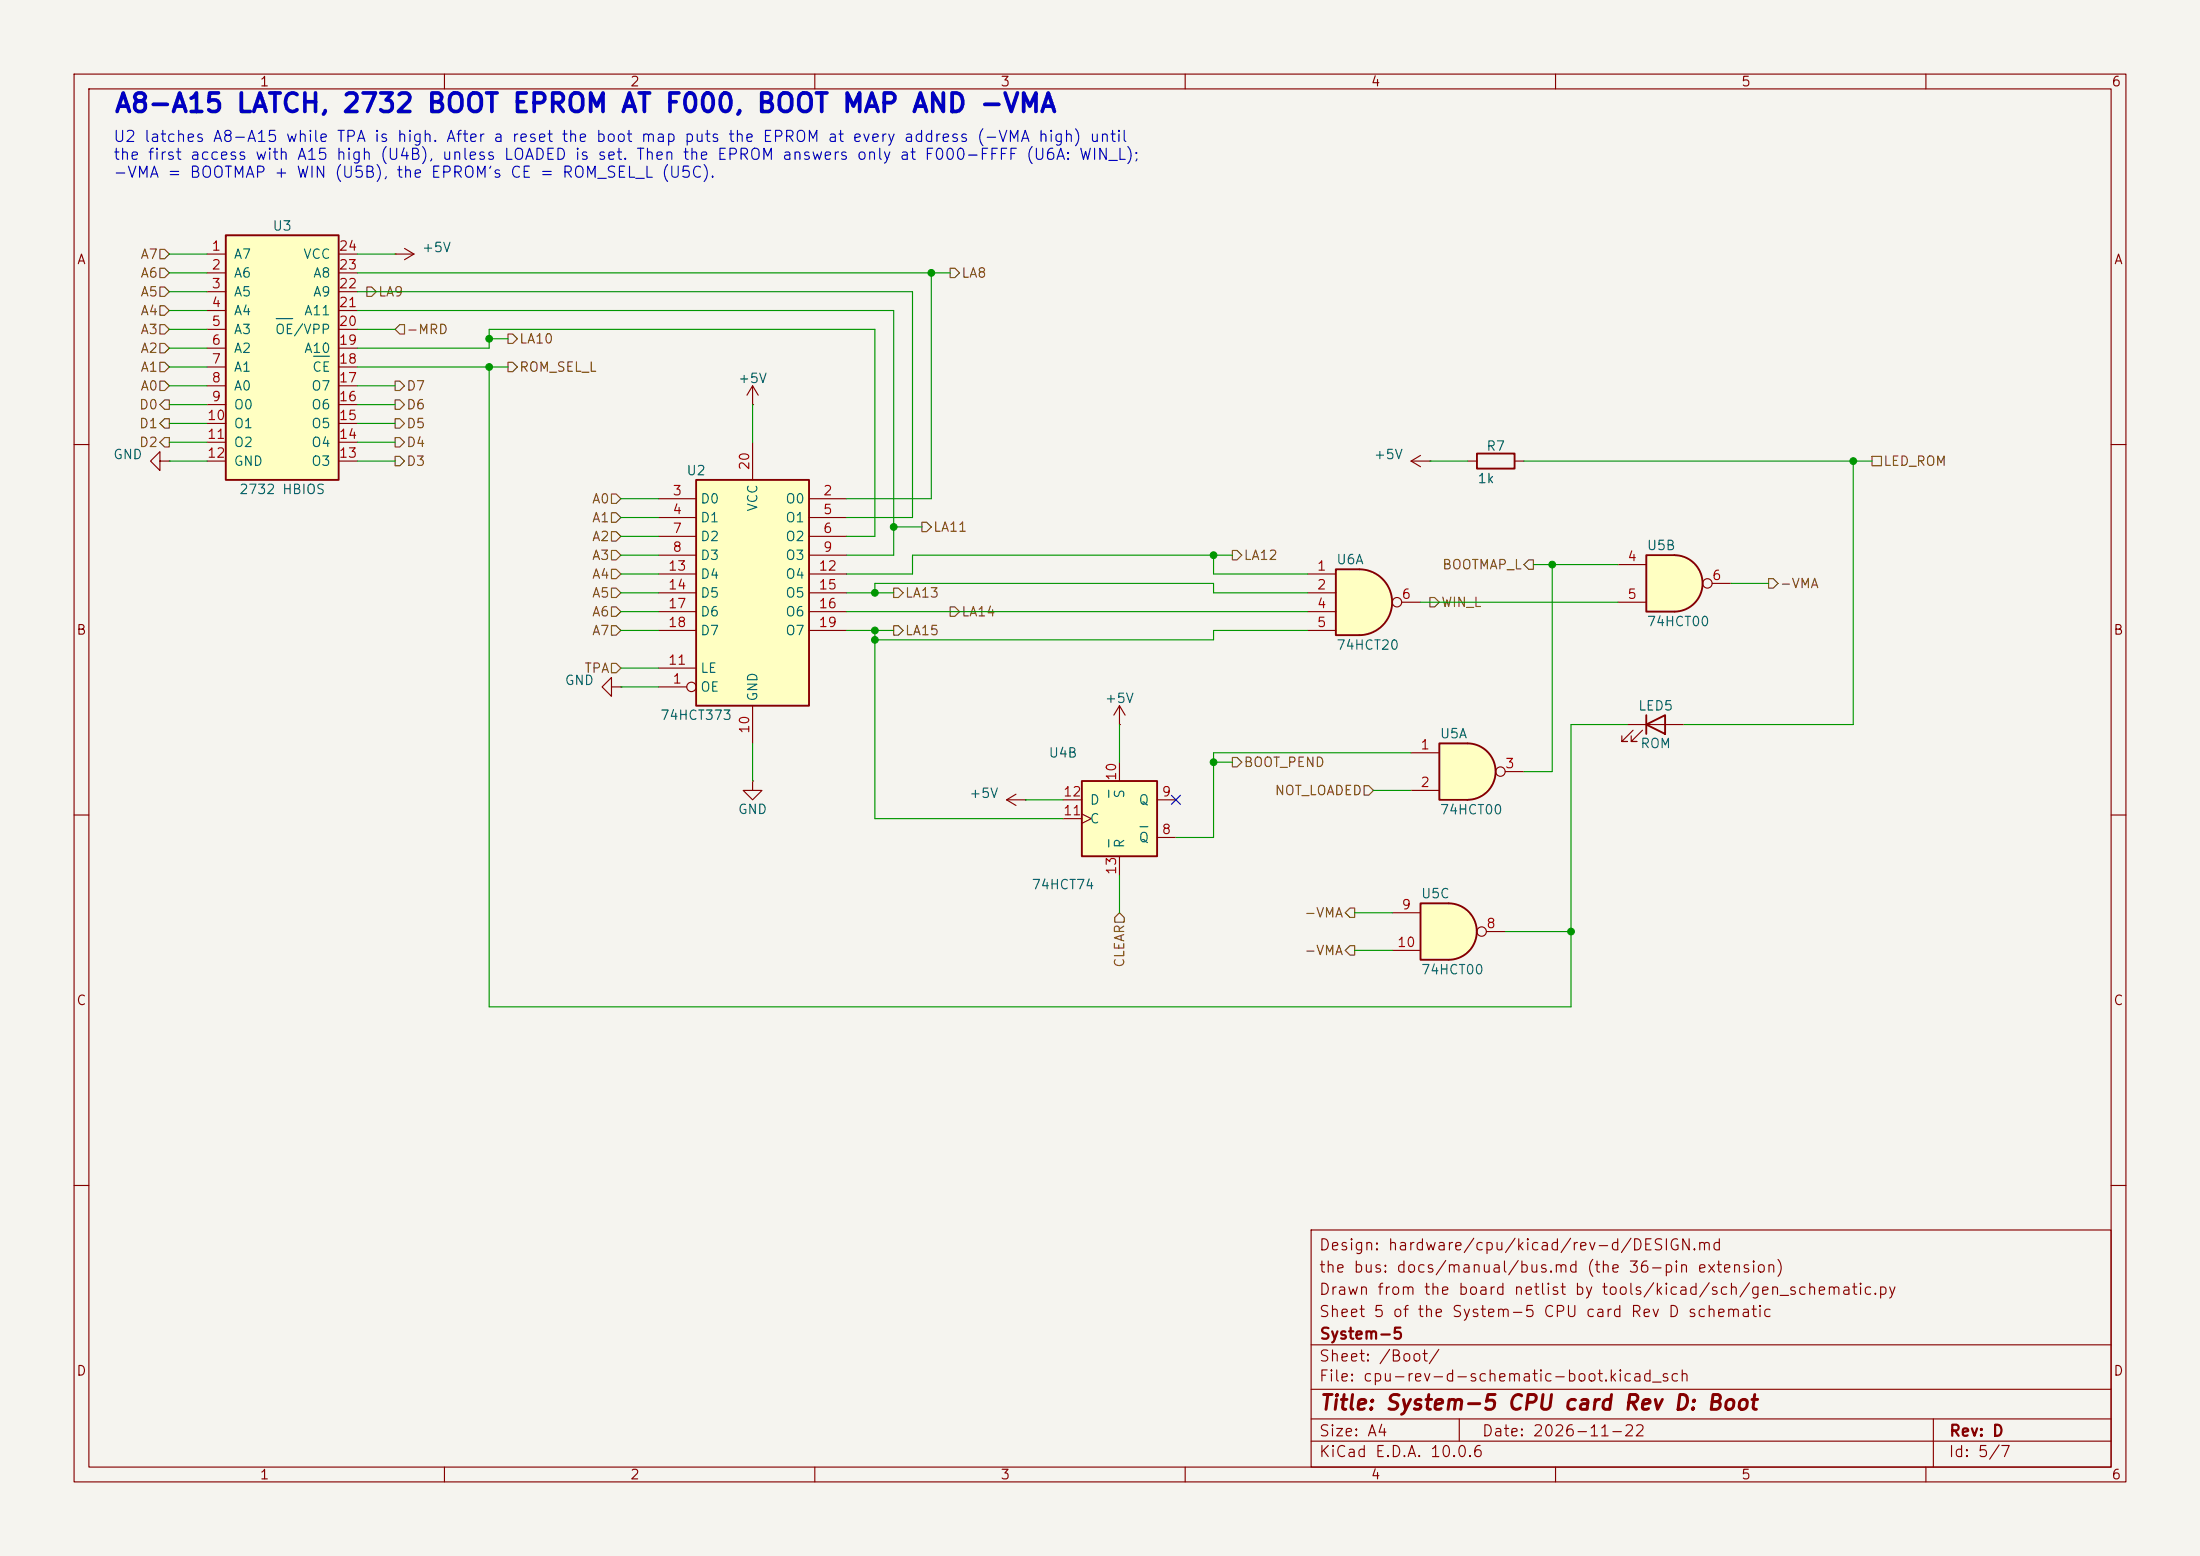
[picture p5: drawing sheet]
<svg xmlns="http://www.w3.org/2000/svg" width="297mm" height="210mm" viewBox="0 0 297 210" stroke-linecap="round" stroke-linejoin="round" font-family="sans-serif">
<path d="M0 0h297v210h-297z" fill="#f5f4ef" stroke="#f5f4ef" stroke-width=".14"/>
<g fill="none" stroke="#840000" stroke-width=".15">
<path d="M10 10h277v190h-277zM12 12h273v186h-273zM60 10v2M110 10v2M160 10v2M210 10v2M260 10v2M10 60h2M21.6 62.2v-1.2l-1.3 1.2 1.3 1.3v-1.3h1.3M22.9 62.2h.1M285 60h2M10 110h2"/>
<path d="M101.6 105.4v1.3h1.3l-1.3 1.3-1.3-1.3h1.3M101.6 105.4h.1M285 110h2M10 160h2M177 166h108v32h-108zM285 160h2M60 198v2M110 198v2M160 198v2M177 194.5h108M177 191.5h108M177 187.5h108"/>
<path d="M177 181.5h108M197 191.5v3M210 198v2M260 198v2M261 191.5v6.5"/>
</g>
<path d="M30.5 31.8h15.2v33h-15.2z" fill="#ffffc2"/>
<path d="M30.5 31.8h15.2v33h-15.2z" fill="none" stroke="#840000" stroke-width=".25"/>
<g fill="none" stroke="#840000" stroke-width=".15">
<path d="M27.9 34.3h2.6M27.9 36.8h2.6M27.9 39.4h2.6M45.7 34.3h2.6M45.7 36.8h2.6M45.7 39.4h2.6M27.9 41.9h2.6M27.9 44.5h2.6M27.9 47h2.6M27.9 49.5h2.6M27.9 52.1h2.6M27.9 54.6h2.6"/>
<path d="M27.9 57.2h2.6M27.9 59.7h2.6M45.7 41.9h2.6M45.7 44.5h2.6M45.7 47h2.6M45.7 49.5h2.6M45.7 52.1h2.6M45.7 54.6h2.6M45.7 57.2h2.6M45.7 59.7h2.6M101.6 54.6h.1M101.6 52.1l-.8 1.2"/>
<path d="M101.6 52.1l.8 1.2M101.6 52.1v2.5M27.9 62.2h2.6M45.7 62.2h2.6M151.1 97.8h.1M151.1 95.3l-.7 1.2M151.1 95.3l.8 1.2M151.1 95.3v2.5M135.9 108l1.3 .7M135.9 108h2.5M137.2 107.2l-1.3 .8M138.4 108h.1"/>
</g>
<path d="M37.3 43h2.2M42.3 48.1h2.2" fill="none" stroke="#006464" stroke-width=".15"/>
<path d="M146 105.4h10.2v10.2h-10.2z" fill="#ffffc2"/>
<path d="M146 105.4h10.2v10.2h-10.2z" fill="none" stroke="#840000" stroke-width=".25"/>
<path d="M143.5 108h2.5M143.5 110.5h2.5M146 109.9l1.3 .6-1.3 .6M151.1 102.9v2.5M151.1 115.6v2.5M156.2 113h2.5M156.2 108h2.5" fill="none" stroke="#840000" stroke-width=".15"/>
<path d="M149.7 106.7v.9M149.7 113.3v1M153.9 111.6h1.1" fill="none" stroke="#006464" stroke-width=".15"/>
<path d="M195.6 121.9a3.8 3.8 0 0 1 3.8 3.8 3.8 3.8 0 0 1-3.8 3.8z" fill="#ffffc2" stroke="#ffffc2" stroke-width=".14"/>
<path d="M191.8 121.9h3.8v7.6h-3.8z" fill="#ffffc2"/>
<path d="M222.2 97.8l2.6-1.3v2.6zM222.2 96.5v2.6M191.8 121.9h3.8a3.8 3.8 0 0 1 3.8 3.8 3.8 3.8 0 0 1-3.8 3.8h-3.8z" fill="none" stroke="#840000" stroke-width=".25"/>
<g fill="none" stroke="#840000" stroke-width=".15">
<path d="M53.3 34.3h.1M53.3 34.3h2.6M54.6 33.5l1.3 .8M55.9 34.3l-1.3 .8M82.5 92.7v-1.3l-1.2 1.3 1.2 1.3v-1.3h1.3M83.8 92.7h.1M219.7 97.8h7.6M220.5 98.6l-1.6 1.5h.8h-.8v-.8M221.7 98.6l-1.5 1.5h.8h-.8v-.8M188 123.2h3.8M188 128.3h3.8M200.7 125.7h2.5"/>
<circle cx="200" cy="125.7" r=".63"/>
</g>
<path d="M226.1 74.9a3.8 3.8 0 0 1 3.7 3.8 3.8 3.8 0 0 1-3.7 3.9z" fill="#ffffc2" stroke="#ffffc2" stroke-width=".14"/>
<path d="M222.2 74.9h3.9v7.7h-3.9z" fill="#ffffc2"/>
<path d="M222.2 74.9h3.9a3.8 3.8 0 0 1 3.7 3.8 3.8 3.8 0 0 1-3.7 3.9h-3.9z" fill="none" stroke="#840000" stroke-width=".25"/>
<g fill="none" stroke="#840000" stroke-width=".15">
<path d="M190.5 62.2l1.3 .8M190.5 62.2h2.5M191.8 61.5l-1.3 .7M193 62.2h.1M218.4 76.2h3.8M231.1 78.7h2.6M218.4 81.3h3.8"/>
<circle cx="230.5" cy="78.7" r=".63"/>
</g>
<path d="M183.5 76.8a4.4 4.4 0 0 1 4.4 4.5 4.4 4.4 0 0 1-4.4 4.4z" fill="#ffffc2" stroke="#ffffc2" stroke-width=".14"/>
<path d="M180.3 76.8h3.2v8.9h-3.2z" fill="#ffffc2"/>
<path d="M180.3 76.8h3.2a4.4 4.4 0 0 1 4.4 4.5 4.4 4.4 0 0 1-4.4 4.4h-3.2zM199.4 61.2h5.1v2h-5.1z" fill="none" stroke="#840000" stroke-width=".25"/>
<g fill="none" stroke="#840000" stroke-width=".15">
<path d="M176.5 77.5h3.8M198.1 62.2h1.3M204.5 62.2h1.2M176.5 80h3.8M176.5 82.6h3.8M176.5 85.1h3.8M189.2 81.3h2.6"/>
<circle cx="188.6" cy="81.3" r=".63"/>
</g>
<path d="M198.1 100.3a3.8 3.8 0 0 1 3.8 3.8 3.8 3.8 0 0 1-3.8 3.9z" fill="#ffffc2" stroke="#ffffc2" stroke-width=".14"/>
<path d="M194.3 100.3h3.8v7.7h-3.8z" fill="#ffffc2"/>
<path d="M194.3 100.3h3.8a3.8 3.8 0 0 1 3.8 3.8 3.8 3.8 0 0 1-3.8 3.9h-3.8z" fill="none" stroke="#840000" stroke-width=".25"/>
<g fill="none" stroke="#840000" stroke-width=".15">
<path d="M190.5 101.6h3.8M190.5 106.7h3.8M203.2 104.1h2.5"/>
<circle cx="202.6" cy="104.1" r=".63"/>
</g>
<path d="M94 64.8h15.2v30.5h-15.2z" fill="#ffffc2"/>
<path d="M94 64.8h15.2v30.5h-15.2z" fill="none" stroke="#840000" stroke-width=".25"/>
<g fill="none" stroke="#840000" stroke-width=".15">
<path d="M101.6 59.7v5.1M88.9 67.3h5.1M88.9 69.9h5.1M88.9 72.4h5.1M88.9 74.9h5.1M88.9 77.5h5.1M109.2 67.3h5.1M109.2 69.9h5.1M109.2 72.4h5.1M109.2 74.9h5.1M109.2 77.5h5.1M88.9 92.7h3.8"/>
<path d="M88.9 90.2h5.1M88.9 80h5.1M88.9 82.6h5.1M88.9 85.1h5.1M101.6 95.3v5M109.2 80h5.1M109.2 82.6h5.1M109.2 85.1h5.1"/>
<circle cx="93.3" cy="92.7" r=".63"/>
</g>
<g fill="none" stroke="#725600" stroke-width=".15">
<path d="M21.6 38.7h.6l.7 .7-.7 .6h-.6zM21.6 36.2h.6l.7 .6-.7 .7h-.6zM21.6 33.7h.6l.7 .6-.7 .6h-.6zM49.5 38.7h.7l.6 .7-.6 .6h-.7zM128.3 36.2h.6l.6 .6-.6 .7h-.6zM21.6 48.9h.6l.7 .6-.7 .7h-.6zM21.6 46.4h.6l.7 .6-.7 .6h-.6zM21.6 51.4h.6l.7 .7-.7 .6h-.6zM21.6 43.8h.6l.7 .7-.7 .6h-.6zM21.6 41.3h.6l.7 .6-.7 .6h-.6zM22.2 59.1h.7v1.2h-.7l-.6-.6zM22.2 56.5h.7v1.3h-.7l-.6-.6z"/>
<path d="M22.2 54h.7v1.2h-.7l-.6-.6zM53.3 59.1h.7l.6 .6-.6 .6h-.7zM53.3 56.5h.7l.6 .7-.6 .6h-.7zM53.3 54h.7l.6 .6-.6 .6h-.7zM53.3 51.4h.7l.6 .7-.6 .6h-.7zM54 43.8h.6v1.3h-.6l-.7-.6zM68.6 45.1h.6l.6 .6-.6 .7h-.6zM68.6 48.9h.6l.6 .6-.6 .7h-.6zM53.3 61.6h.7l.6 .6-.6 .7h-.7zM82.5 71.8h.7l.6 .6-.6 .6h-.7zM82.5 74.3h.7l.6 .6-.6 .7h-.7zM82.5 69.2h.7l.6 .7-.6 .6h-.7z"/>
<path d="M82.5 76.8h.7l.6 .7-.6 .6h-.7zM82.5 66.7h.7l.6 .6-.6 .6h-.7zM82.5 79.4h.7l.6 .6-.6 .6h-.7zM120.6 79.4h.7l.6 .6-.6 .6h-.7zM124.5 70.5h.6l.6 .6-.6 .7h-.6zM166.4 74.3h.6l.6 .6-.6 .7h-.6zM206.4 75.6h.6v1.2h-.6l-.7-.6zM238.8 78.1h.6l.6 .6-.6 .7h-.6zM252.7 61.6h1.3v1.3h-1.3zM82.5 89.5h.7l.6 .7-.6 .6h-.7zM82.5 84.5h.7l.6 .6-.6 .6h-.7zM82.5 81.9h.7l.6 .7-.6 .6h-.7z"/>
<path d="M120.6 84.5h.7l.6 .6-.6 .6h-.7zM128.3 81.9h.6l.6 .7-.6 .6h-.6zM193 80.6h.7l.6 .7-.6 .6h-.7zM166.4 102.2h.6l.6 .7-.6 .6h-.6zM184.1 106h.7l.6 .7-.6 .6h-.7zM151.1 123.2l.7 .6v.7h-1.3v-.7zM182.2 127.6h.7v1.3h-.7l-.6-.6zM182.2 122.6h.7v1.2h-.7l-.6-.6z"/>
</g>
<g fill="none" stroke="#009600" stroke-width=".15">
<path d="M22.9 34.3h5M22.9 36.8h5M22.9 39.4h5M48.3 39.4h74.9v30.5h-8.9M48.3 34.3h5M48.3 36.8h80M125.7 36.8v30.5h-11.4M22.9 41.9h5M22.9 44.5h5M22.9 47h5M22.9 49.5h5M22.9 54.6h5"/>
<path d="M22.9 57.2h5M22.9 59.7h5M22.9 52.1h5M48.3 41.9h72.3v33h-6.3M48.3 44.5h5M48.3 47h17.7v-2.5h52.1v27.9h-3.8M48.3 49.5h20.3M48.3 54.6h5M48.3 57.2h5M48.3 59.7h5M48.3 52.1h5M66 49.5v86.4h146.1v-38.1h7.6"/>
<path d="M66 45.7h2.6M101.6 54.6v5.1M22.9 62.2h5M48.3 62.2h5M83.8 69.9h5.1M83.8 77.5h5.1M83.8 74.9h5.1M83.8 67.3h5.1M83.8 72.4h5.1M120.6 71.1h3.9M163.8 74.9v2.6h12.7M166.4 74.9h-43.2v2.6h-8.9"/>
<path d="M193 62.2h5.1M205.7 62.2h47M207 76.2h11.4M209.5 76.2v27.9h-3.8M233.7 78.7h5.1M250.2 62.2v35.6h-22.9M83.8 90.2h5.1M83.8 82.6h5.1M83.8 92.7h5.1M83.8 85.1h5.1M83.8 80h5.1M114.3 82.6h62.2"/>
<path d="M114.3 85.1h6.3M114.3 80h6.3M118.1 80v-1.3h45.7v1.3h12.7M118.1 85.1v25.4h25.4M151.1 97.8v5.1M176.5 85.1h-12.7v1.3h-45.7M191.8 81.3h26.6M101.6 100.3v5.1M138.4 108h5.1M151.1 118.1v5.1M163.8 102.9h2.6M185.4 106.7h5.1"/>
<path d="M190.5 101.6h-26.7v11.4h-5.1M182.9 128.3h5.1M182.9 123.2h5.1M203.2 125.7h8.9"/>
</g>
<path d="M158.1 107.3l1.3 1.3M159.4 107.3l-1.3 1.3" fill="none" stroke="#000084" stroke-width=".15"/>
<g fill="#009600" stroke="#009600" stroke-width=".14">
<circle cx="66" cy="45.7" r=".46"/>
<circle cx="66" cy="49.5" r=".46"/>
<circle cx="212.1" cy="125.7" r=".46"/>
<circle cx="250.2" cy="62.2" r=".46"/>
<circle cx="209.5" cy="76.2" r=".46"/>
<circle cx="163.8" cy="102.9" r=".46"/>
<circle cx="118.1" cy="85.1" r=".46"/>
<circle cx="163.8" cy="74.9" r=".46"/>
<circle cx="118.1" cy="86.4" r=".46"/>
<circle cx="120.6" cy="71.1" r=".46"/>
<circle cx="118.1" cy="80" r=".46"/>
<circle cx="125.7" cy="36.8" r=".46"/>
</g>
<text font-size="2.5" fill="#0000c2" x="15.3" y="15.8">A8-A15 LATCH, 2732 BOOT EPROM AT F000, BOOT MAP AND -VMA</text>
<text font-size="2" fill="#840000" x="178" y="190.8">Title: System-5 CPU card Rev D: Boot</text>
<g font-size="1.5" fill="#0000c2">
<text x="15.2" y="19.5">U2 latches A8-A15 while TPA is high. After a reset the boot map puts the EPROM at every address (-VMA high) until</text>
<text x="15.2" y="22">the first access with A15 high (U4B), unless LOADED is set. Then the EPROM answers only at F000-FFFF (U6A: WIN_L);</text>
<text x="15.2" y="24.4">-VMA = BOOTMAP + WIN (U5B), the EPROM's CE = ROM_SEL_L (U5C).</text>
</g>
<g font-size="1.5" fill="#840000">
<text x="178" y="172.1">the bus: docs/manual/bus.md (the 36-pin extension)</text>
<text x="178" y="169.1">Design: hardware/cpu/kicad/rev-d/DESIGN.md</text>
<text x="178" y="178.1">Sheet 5 of the System-5 CPU card Rev D schematic</text>
<text x="178" y="175.1">Drawn from the board netlist by tools/kicad/sch/gen_schematic.py</text>
<text x="178" y="184.1">Sheet: /Boot/</text>
<text x="178" y="181.1">System-5</text>
<text x="178" y="186.8">File: cpu-rev-d-schematic-boot.kicad_sch</text>
<text x="178" y="197">KiCad E.D.A. 10.0.6</text>
<text x="178" y="194.2">Size: A4</text>
<text x="200" y="194.2">Date: 2026-11-22</text>
<text x="263" y="197">Id: 5/7</text>
<text x="263" y="194.2">Rev: D</text>
</g>
<g font-size="1.3" fill="#840000">
<text x="35" y="12">1</text>
<text x="85" y="12">2</text>
<text x="135" y="12">3</text>
<text x="185" y="12">4</text>
<text x="235" y="12">5</text>
<text x="285" y="12">6</text>
<text x="10.3" y="36">A</text>
<text x="285.3" y="36">A</text>
<text x="10.2" y="86">B</text>
<text x="285.2" y="86">B</text>
<text x="10.2" y="136">C</text>
<text x="285.2" y="136">C</text>
<text x="10.2" y="186">D</text>
<text x="285.2" y="186">D</text>
<text x="35" y="200">1</text>
<text x="85" y="200">2</text>
<text x="135" y="200">3</text>
<text x="185" y="200">4</text>
<text x="235" y="200">5</text>
<text x="285" y="200">6</text>
</g>
<g font-size="1.3" fill="#725600">
<text x="18.9" y="35.3">A7</text>
<text x="18.9" y="40.3">A5</text>
<text x="18.9" y="37.8">A6</text>
<text x="51" y="40.3">LA9</text>
<text x="129.7" y="37.8">LA8</text>
<text x="18.9" y="48">A2</text>
<text x="18.9" y="45.4">A3</text>
<text x="18.9" y="42.9">A4</text>
<text x="54.8" y="45.4">-MRD</text>
<text x="70" y="46.7">LA10</text>
<text x="18.9" y="50.5">A1</text>
<text x="18.9" y="53">A0</text>
<text x="54.8" y="53">D7</text>
<text x="70" y="50.5">ROM_SEL_L</text>
<text x="18.7" y="58.1">D1</text>
<text x="18.7" y="55.6">D0</text>
<text x="54.8" y="58.1">D5</text>
<text x="54.8" y="55.6">D6</text>
<text x="18.7" y="60.7">D2</text>
<text x="54.8" y="63.2">D3</text>
<text x="54.8" y="60.7">D4</text>
<text x="254.2" y="63.2">LED_ROM</text>
<text x="79.8" y="70.8">A1</text>
<text x="79.8" y="68.3">A0</text>
<text x="79.8" y="73.4">A2</text>
<text x="79.8" y="75.9">A3</text>
<text x="125.9" y="72.1">LA11</text>
<text x="167.8" y="75.9">LA12</text>
<text x="194.6" y="77.2">BOOTMAP_L</text>
<text x="79.8" y="78.4">A4</text>
<text x="79.8" y="81">A5</text>
<text x="79.8" y="83.5">A6</text>
<text x="122.1" y="81">LA13</text>
<text x="129.7" y="83.5">LA14</text>
<text x="194.5" y="82.2">WIN_L</text>
<text x="240.2" y="79.7">-VMA</text>
<text x="79.8" y="86.1">A7</text>
<text x="122.1" y="86.1">LA15</text>
<text x="78.8" y="91.1">TPA</text>
<text x="167.8" y="103.8">BOOT_PEND</text>
<text x="172" y="107.6">NOT_LOADED</text>
<text x="176" y="124.2">-VMA</text>
<text x="152.1" y="130.7" transform="rotate(-90 152.1 130.7)">CLEAR</text>
<text x="176" y="129.2">-VMA</text>
</g>
<g font-size="1.3" fill="#a90000">
<text x="28.5" y="34.2">1</text>
<text x="45.7" y="34.2">24</text>
<text x="28.5" y="36.7">2</text>
<text x="28.5" y="39.2">3</text>
<text x="28.5" y="41.8">4</text>
<text x="45.7" y="41.8">21</text>
<text x="45.7" y="39.2">22</text>
<text x="45.7" y="36.7">23</text>
<text x="28.5" y="44.3">5</text>
<text x="28.5" y="46.9">6</text>
<text x="45.7" y="46.9">19</text>
<text x="45.7" y="44.3">20</text>
<text x="28.5" y="49.4">7</text>
<text x="28.5" y="51.9">8</text>
<text x="45.7" y="51.9">17</text>
<text x="45.7" y="49.4">18</text>
<text x="27.9" y="57">10</text>
<text x="27.9" y="59.6">11</text>
<text x="28.5" y="54.5">9</text>
<text x="45.7" y="59.6">14</text>
<text x="45.7" y="57">15</text>
<text x="45.7" y="54.5">16</text>
<text x="27.9" y="62.1">12</text>
<text x="45.7" y="62.1">13</text>
<text x="101.5" y="63.6" transform="rotate(-90 101.5 63.6)">20</text>
<text x="90.7" y="67.2">3</text>
<text x="90.7" y="69.7">4</text>
<text x="111" y="67.2">2</text>
<text x="111" y="69.7">5</text>
<text x="90.1" y="77.3">13</text>
<text x="90.7" y="72.3">7</text>
<text x="90.7" y="74.8">8</text>
<text x="110.4" y="77.3">12</text>
<text x="111" y="72.3">6</text>
<text x="111" y="74.8">9</text>
<text x="177.7" y="77.3">1</text>
<text x="219.6" y="76.1">4</text>
<text x="90.1" y="79.9">14</text>
<text x="90.1" y="82.4">17</text>
<text x="110.4" y="79.9">15</text>
<text x="110.4" y="82.4">16</text>
<text x="177.7" y="79.9">2</text>
<text x="177.7" y="82.4">4</text>
<text x="189.1" y="81.1">6</text>
<text x="219.6" y="81.1">5</text>
<text x="231" y="78.6">6</text>
<text x="90.1" y="85">18</text>
<text x="110.4" y="85">19</text>
<text x="177.7" y="85">5</text>
<text x="90.1" y="90">11</text>
<text x="90.7" y="92.6">1</text>
<text x="101.5" y="99.1" transform="rotate(-90 101.5 99.1)">10</text>
<text x="191.7" y="101.5">1</text>
<text x="143.4" y="107.8">12</text>
<text x="151" y="105.5" transform="rotate(-90 151 105.5)">10</text>
<text x="156.7" y="107.8">9</text>
<text x="191.7" y="106.5">2</text>
<text x="203.1" y="104">3</text>
<text x="143.4" y="110.4">11</text>
<text x="156.7" y="112.9">8</text>
<text x="151" y="118.2" transform="rotate(-90 151 118.2)">13</text>
<text x="189.1" y="123.1">9</text>
<text x="200.6" y="125.6">8</text>
<text x="188.5" y="128.1">10</text>
</g>
<g font-size="1.3" fill="#006464">
<text x="31.5" y="35.3">A7</text>
<text x="36.7" y="31.4">U3</text>
<text x="40.8" y="35.3">VCC</text>
<text x="56.9" y="34.4">+5V</text>
<text x="31.5" y="37.8">A6</text>
<text x="31.5" y="40.3">A5</text>
<text x="42.2" y="40.3">A9</text>
<text x="42.2" y="37.8">A8</text>
<text x="31.5" y="42.9">A4</text>
<text x="31.5" y="45.4">A3</text>
<text x="31.5" y="48">A2</text>
<text x="37" y="45.4">OE/VPP</text>
<text x="41" y="48">A10</text>
<text x="41" y="42.9">A11</text>
<text x="31.5" y="50.5">A1</text>
<text x="31.5" y="53">A0</text>
<text x="41.9" y="53">O7</text>
<text x="42.1" y="50.5">CE</text>
<text x="99.5" y="52">+5V</text>
<text x="31.5" y="55.6">O0</text>
<text x="31.5" y="58.1">O1</text>
<text x="41.9" y="58.1">O5</text>
<text x="41.9" y="55.6">O6</text>
<text x="15.2" y="62.3">GND</text>
<text x="31.5" y="60.7">O2</text>
<text x="31.5" y="63.2">GND</text>
<text x="41.9" y="63.2">O3</text>
<text x="41.9" y="60.7">O4</text>
<text x="92.6" y="64.5">U2</text>
<text x="185.4" y="62.3">+5V</text>
<text x="199.4" y="65.5">1k</text>
<text x="200.6" y="61.2">R7</text>
<text x="32.2" y="67">2732 HBIOS</text>
<text x="94.5" y="68.3">D0</text>
<text x="94.5" y="70.8">D1</text>
<text x="102.6" y="69.1" transform="rotate(-90 102.6 69.1)">VCC</text>
<text x="105.9" y="68.3">O0</text>
<text x="105.9" y="70.8">O1</text>
<text x="94.5" y="73.4">D2</text>
<text x="94.5" y="75.9">D3</text>
<text x="105.9" y="73.4">O2</text>
<text x="105.9" y="75.9">O3</text>
<text x="180.3" y="76.5">U6A</text>
<text x="222.2" y="74.6">U5B</text>
<text x="94.5" y="78.4">D4</text>
<text x="94.5" y="81">D5</text>
<text x="94.5" y="83.5">D6</text>
<text x="105.9" y="78.4">O4</text>
<text x="105.9" y="81">O5</text>
<text x="105.9" y="83.5">O6</text>
<text x="94.5" y="86.1">D7</text>
<text x="105.9" y="86.1">O7</text>
<text x="180.3" y="88">74HCT20</text>
<text x="222.2" y="84.8">74HCT00</text>
<text x="76.2" y="92.8">GND</text>
<text x="94.5" y="93.7">OE</text>
<text x="94.5" y="91.1">LE</text>
<text x="102.6" y="94.8" transform="rotate(-90 102.6 94.8)">GND</text>
<text x="149.1" y="95.2">+5V</text>
<text x="89" y="97.5">74HCT373</text>
<text x="194.3" y="100">U5A</text>
<text x="221.1" y="96.2">LED5</text>
<text x="221.4" y="101.3">ROM</text>
<text x="141.5" y="102.6">U4B</text>
<text x="152.1" y="107.9" transform="rotate(-90 152.1 107.9)">S</text>
<text x="99.5" y="110.2">GND</text>
<text x="130.8" y="108">+5V</text>
<text x="147" y="111.5">C</text>
<text x="147" y="108.9">D</text>
<text x="153.6" y="114">Q</text>
<text x="153.6" y="108.9">Q</text>
<text x="194.3" y="110.2">74HCT00</text>
<text x="152.1" y="114.6" transform="rotate(-90 152.1 114.6)">R</text>
<text x="139.2" y="120.3">74HCT74</text>
<text x="191.8" y="121.6">U5C</text>
<text x="191.8" y="131.8">74HCT00</text>
</g>
</svg>
